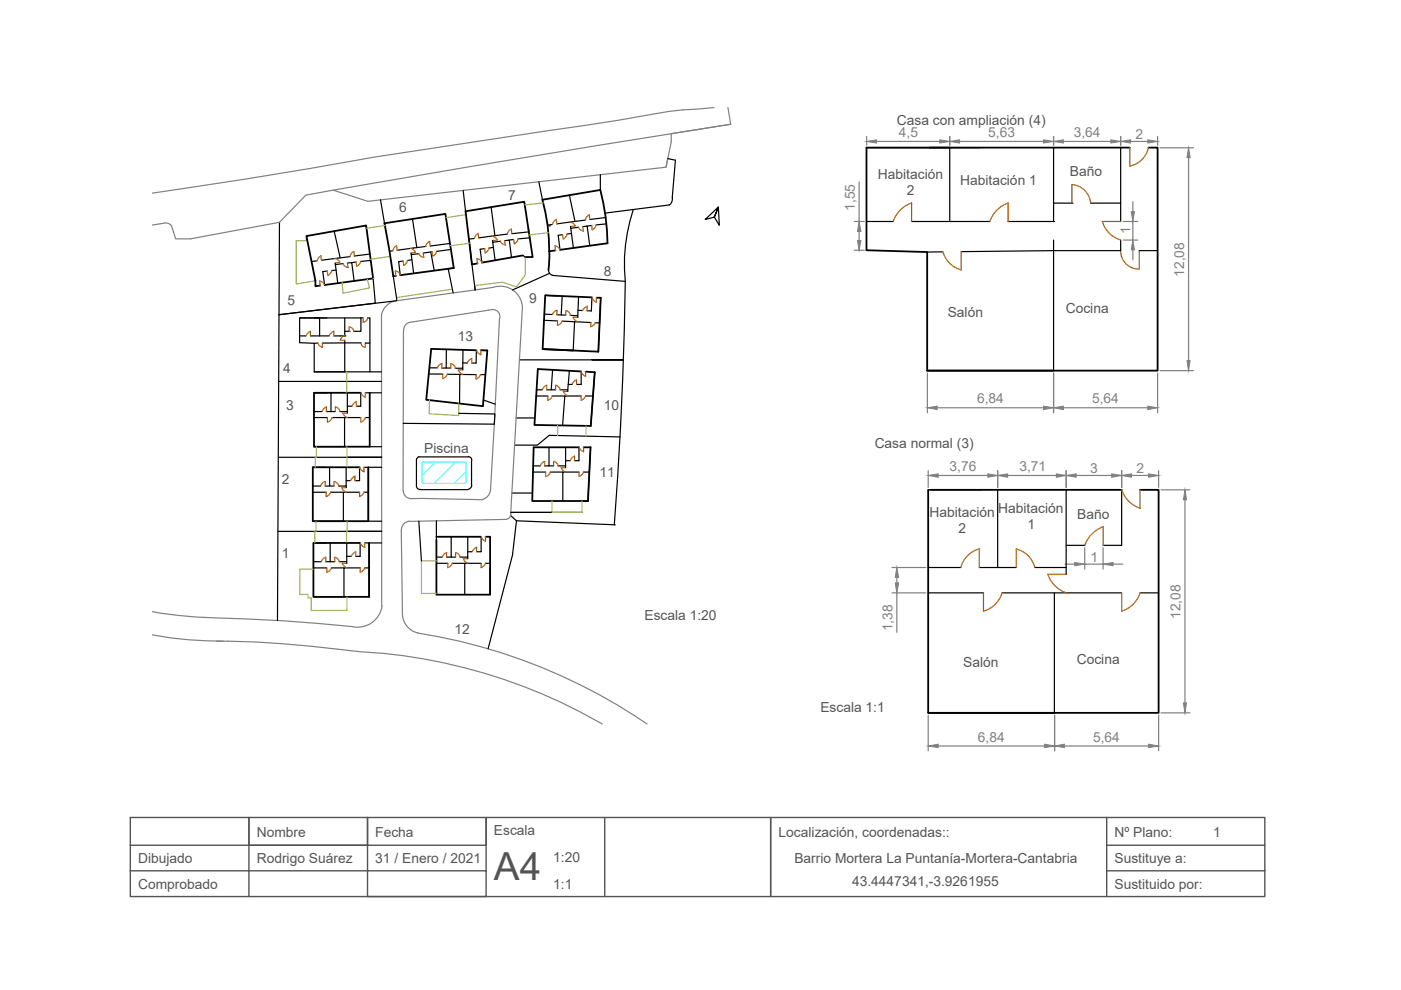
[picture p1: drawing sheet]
<svg xmlns="http://www.w3.org/2000/svg" width="297mm" height="210mm" viewBox="0 0 297 210" stroke-linecap="round" stroke-linejoin="round" font-family="sans-serif">
<g fill="none" stroke="#545454" stroke-width=".3">
<path d="M27.6 173.3h25.2v5.9h-25.2zM27.6 179.2v5.4M52.8 173.3h25.1v5.9h-25.1zM52.8 179.2h25.1v5.4h-25.1zM77.9 173.3h25.2v5.9h-25.2zM128.2 173.3v16.8M163.4 173.3h71.2v16.8h-71.2zM234.6 173.3h33.6v11.3M234.6 179.2h33.6M27.6 184.6h25.2v5.5h-25.2zM77.9 184.6h25.2v5.5h-25.2zM103.1 184.6v-11.3h60.3v16.8h-110.6"/>
<path d="M234.6 184.6h33.6M268.2 184.6v5.5h-33.6"/>
</g>
<!-- layer: Cotas -->
<g fill="none" stroke="#808080" stroke-width=".25">
<path d="M182.1 38.6v8.4M183.8 28.9v1.9M185.8 30h13.4M201.4 28.9v1.9M203.4 30h17.9M223.4 28.9v1.9M225.5 30h10M237.6 28.9v1.9M239.7 30h3.7M245.4 28.9v1.9M245.9 31.3h7.2M252 33.4v43.1"/>
<path d="M181.1 47h2.1M181.1 53.1h2.1M182.1 49.1v1.9M238.2 47h3M238.2 50.9h3M240.2 42.8v2.1M240.2 47v3.9M240.2 53v2.1M196.6 79.1v8.4M223.4 79.1v8.4M245.4 79.1v8.4M245.9 78.6h7.2"/>
<path d="M196.8 99.8v3.5M198.7 86.5h22.6M211.5 99.8v3.5M225.5 86.5h17.9M226 99.8v3.5M237.8 99.8v3.5M245.6 99.8v3.5M198.9 100.8h10.6M213.6 100.8h10.4M225.8 119.6h2.1M228.2 100.8h7.5M230 116.1v4.6"/>
<path d="M230 119.6h3.9M233.9 116.1v4.6M236 119.6h2.1M239.9 100.8h3.6M246.2 103.9h6.1M251.2 106v43M189.1 120.3h7.2M189.1 125.7h7.2M190.1 122.4v1.2M190.1 125.7v8.4M196.8 151.7v7.5M198.9 158.2h22.6"/>
<path d="M223.6 151.7v7.5M225.7 158.2h17.8M245.6 151.7v7.5M246.2 151.1h6.1"/>
</g>
<g fill="#808080" stroke="#808080" stroke-width=".21">
<path d="M252 31.3l.3 2.1h-.6z"/>
<path d="M251.7 76.5h.6l-.3 2.1z"/>
<path d="M196.6 86.5l2.1-.4v.7z"/>
<path d="M221.3 86.1l2.1 .4-2.1 .3z"/>
<path d="M223.4 86.5l2.1-.4v.7z"/>
<path d="M243.4 86.1l2 .4-2 .3z"/>
<path d="M183.8 30l2-.4v.7z"/>
<path d="M199.2 29.6l2.2 .4-2.2 .3z"/>
<path d="M201.4 30l2-.4v.7z"/>
<path d="M221.3 29.6l2.1 .4-2.1 .3z"/>
<path d="M223.4 30l2.1-.4v.7z"/>
<path d="M235.5 29.6l2.1 .4-2.1 .3z"/>
<path d="M239.8 44.9h.7l-.3 2.1z"/>
<path d="M240.2 50.9l.3 2.1h-.7z"/>
<path d="M237.6 30l2.1-.4v.7z"/>
<path d="M243.4 29.6l2 .4-2 .3z"/>
<path d="M196.8 100.8l2.1-.3v.7z"/>
<path d="M209.5 100.5l2 .3-2 .4z"/>
<path d="M211.5 100.8l2.1-.3v.7z"/>
<path d="M224 100.5l2 .3-2 .4z"/>
<path d="M226 100.8l2.2-.3v.7z"/>
<path d="M235.7 100.5l2.1 .3-2.1 .4z"/>
<path d="M237.8 100.8l2.1-.3v.7z"/>
<path d="M243.5 100.5l2.1 .3-2.1 .4z"/>
<path d="M250.9 149h.7l-.4 2.1z"/>
<path d="M251.2 103.9l.4 2.1h-.7z"/>
<path d="M243.5 157.8l2.1 .4-2.1 .3z"/>
<path d="M223.6 158.2l2.1-.4v.7z"/>
<path d="M221.5 157.8l2.1 .4-2.1 .3z"/>
<path d="M196.8 158.2l2.1-.4v.7z"/>
<path d="M227.9 119.3l2.1 .3-2.1 .3z"/>
<path d="M233.9 119.6l2.1-.3v.6z"/>
<path d="M190.1 120.3l.4 2.1h-.7z"/>
<path d="M189.8 123.6h.7l-.4 2.1z"/>
<path d="M181.8 51h.7l-.4 2.1z"/>
<path d="M182.1 47l.4 2.1h-.7z"/>
</g>
<!-- layer: Carreteras -->
<g fill="none" stroke="#808080" stroke-width=".25">
<path d="M141.6 33.6l-.4 1.8M151.4 22.8l-9.6 .8a516.1 516.1 0 0 1-26.1 4.2l-36.2 5.5a1237.8 1237.8 0 0 1-47.2 7.7M154.3 22.8l.6 3.5-28.1 4.5-56.2 9.5M154.9 26.3l-12.6 2v1.8l-1.1 5.3-63.2 7.3-7.4-2.4-5.8 1.1-5.5 5.7-18.9 3.5h-3.2l-.8-2.7M32.3 47.7l2.9-.4 .7 .2 .5 .4M80.9 66.6v61.9M84.1 63.7a3.9 3.9 0 0 0-3.2 2.9M85.5 70.2v33.9M104.5 65.6l-17.5 2.7a1.67 1.67 0 0 0-1.4 1.8M104.5 60.9l-20.4 2.9M104.5 65.6a1.46 1.46 0 0 1 1.4 1.9M104.6 60.9a4.7 4.7 0 0 1 6.2 4.8"/>
<path d="M105.9 67.5l-1.9 36.4a2.34 2.34 0 0 1-1.7 2M110.7 65.7l-2.4 43.5-.5 .7-.6 .2M85.1 112.3l.2 18.2M85.5 104a1.67 1.67 0 0 0 1.5 1.7M86.9 110.5a1.8 1.8 0 0 0-1.8 1.8M86.9 105.7l15.4 .3M107.2 110.1l-20.4 .4M32.3 129.7a85.8 85.8 0 0 0 13.1 1.3 366.4 366.4 0 0 1 29.3 1.9M32.3 134.6a73.1 73.1 0 0 0 15.1 1.3M45.9 135.9a240.3 240.3 0 0 1 30.5 2.3 114.6 114.6 0 0 1 51.3 15.3M81 128.5a5.2 5.2 0 0 1-6.2 4.4M85.3 130.4a4.2 4.2 0 0 0 3.3 3.8 119 119 0 0 1 48.6 19.3"/>
</g>
<!-- layer: Parcelas -->
<g fill="none" stroke="#000" stroke-width=".25">
<path d="M114.2 38.5l.8 3.8M127.3 37v3.3M141.6 33.6l1.6 .4-.6 8a1.67 1.67 0 0 1-.7 1.5l-13.6 1.7M183.7 31.3h24.1M223.4 31.3v11.8M59.3 47.1l-.5 84.4M79.1 59l.5 5.3-20.5 2.4 25-2.9M80.7 42.3l.8 5M83.4 58.6l.7 5.1M96.2 56.8l-1.2 .2 1.1 5.1M98.2 40.4l.5 4.4M98.7 45.5h.1"/>
<path d="M99.5 50.9l1.2 10.6-.1-.9M110.9 54.2l.5 .3M116.3 57.2a1.08 1.08 0 0 0 .9 1.2M116.4 47.9h.1M116.5 58l-7.8 3.5M117.1 58.4l15.5 1.3M134.3 44.4a36.7 36.7 0 0 0-1.7 15.3 839.8 839.8 0 0 1-2.4 51.6M223.4 47h.1M223.4 50.9v27.7M66.6 78.8h6.5M73.1 71.2h.1M73.1 67.4v2.8"/>
<path d="M76.5 67.4h-13v5.3l3.1 .1v6M77.9 67.4h.5v11.4h-11.8M78.4 78.8h2.5M84.1 63.8h.1M102 74.3h1.3M110.1 76.3h22.1h-6.7M115.6 62.6l2.7 .2M126.1 78.9l-.8 11.4M127.4 63.1l-.5 11.5M59 97h21.9h-7.5M59.1 80.9h21.8M66.3 99.1h2.7"/>
<path d="M66.6 83.3h2.7M66.6 94.7h6.5M77.2 99.1h.9v11.4h2.8M77.5 83.3h3.4M78.1 99.1h2.8M78.4 94.7h2.5M88.8 96.9h10.5M88.8 96.9l-.4 .2-.1 .4v5.5l.2 .6 .6 .2M91.5 84.9h.1M97.3 87.6l7.6 .2-.1 2.1-19.3-.1M99.3 96.8l.5 .3 .2 .6M100 97.7v5.2"/>
<path d="M102.4 86.1h.1M102.5 84.8l2.5 .9M109.4 88.6h4M125.2 94.8l-.5 11.4h-1.3M131.5 92.6l-15.1-.3-2.5 2.1h-4.8M58.9 112.7h22h-7.6M66.3 110.5h6.5M66.4 115.1h2.8M77.3 115.1h1v11.4M78.3 115.1h2.6M88.8 110.5l.6 8.4M89.1 103.8h10.1"/>
<path d="M92.5 110.4v4M100 102.8a.95 .95 0 0 1-.8 1M108.2 109.3l1.3 1.1-.8 7.3-5.2 19.9M108.3 108.6h15.1M108.5 104.5h4.3M109.5 110.4l20.7 .9M130.2 111.3h.1M196.8 103.9h11.2M66.4 126.5h6.5M103.9 120.4v5.7"/>
</g>
<!-- layer: Casas -->
<g fill="none" stroke="#000" stroke-width=".38">
<path d="M239.6 31.3h-55.9v21.8l12.9 .3v25.2M243.5 31.3h1.9v47.3h-48.8M84.9 58.3l11.3-1.5-1.8-11.4-12.9 1.9 1.9 11.3 .5-.1M110.9 54.2l-8.7 1.5M111.4 54.5h1.5l-1.7-11.7-12.5 2 1.4 11.3 1.1-.2M116.5 53.3l-.2 3.9M117.8 53.1l-1.4 .2M118.7 53l10.1-1.4a47.4 47.4 0 0 0-1.5-11.3l-12.3 2a39.8 39.8 0 0 1 1.4 11M68.8 60.4l10.3-1.4-1.5-11.2-12.6 2.3 1.9 9.4v1.2l1-.1M101 74.3l-9.6-.3-1 10.8 12 1.3 .9-11.8h-1.3M115 74l6.5 .3M115.6 62.6l-.6 11.4 11.9 .6 .5-11.5h-.9"/>
<path d="M115.7 62.6l9.8 .4M123.2 78.8l-9.2-.6-.7 11.9 12 .2 .8-11.4-2-.1M196.6 78.6h26.8M66.3 99.1v11.4h11.8v-11.4M66.4 99.1h9.8M66.6 83.3v11.4h11.8v-11.4M66.7 83.3h9.8M122.8 94.8h-9.7l-.3 11.4h11.9l.5-11.4h-1.5M66.4 115.1v11.4h11.9v-11.4M66.6 115.1h9.8M92.5 113.8h9.5M102.9 113.8h1v12.3h-11.4v-11.7"/>
<path d="M196.8 103.9v47.2h48.8v-47.2h-3.9M197.2 103.9h40.6M196.8 151.1h26.7"/>
</g>
<!-- layer: Habitaciones -->
<g fill="none" stroke="#000" stroke-width=".25">
<path d="M201.4 31.3v15.7M237.6 31.3v11.8h-6.4M67.2 55.3l-1 .1M69.4 57.5l-1 .1 .4 2.8M70.9 49l1.2 5.7M71.1 55.8v.3M71.3 57.2l-1 .2M72.7 55.9l-1.6 .2 .5 3.9M73.6 55.8l1-.1 .5 3.9M74.2 54.4l-6.1 .8M75.5 55.6l-.9 .1M78.4 53.9l-3.3 .4"/>
<path d="M78.6 55.2l-2.1 .2M83.3 53.2l-.7 .1M85.5 55.3l-1 .2 .4 2.8M87.2 53.7v.3M87.3 55.1l-.9 .1M87.4 46.4l1 6.1M88.8 53.8l-1.6 .2 .5 4M90.3 52.3l-6.1 .8M91.3 53.4l.8 4M91.6 53.4l-1.9 .3M95.4 51.6l-4.2 .6M95.6 52.9l-3.1 .4"/>
<path d="M100.6 50.6l-1.2 .1M102.8 52.7l-1 .1 .4 2.9M104.1 43.9l.8 6.1-3.4 .4M104.4 51l.1 .4M104.6 52.5l-.9 .1M106.1 51.2l-1.6 .2 .5 3.8M107 51l1-.1 .4 3.7M107.6 49.6l-2.7 .4M108.9 50.8l-.9 .1M112.1 49.2l-3.6 .3M112.3 50.4l-2.5 .2M117.1 47.6l-1 .1"/>
<path d="M119.3 49.8l-1 .1 .4 3.1M120.7 41.4l1.2 5.6M121 48v.4M121.2 49.5l-1 .1M122.6 48.2l-1.6 .2 .6 4.1M123.6 48.1l.9-.2 .5 4.2M124.1 46.7l-6 .8M125.5 47.8l-1 .1M128.4 46.1l-3.4 .4M128.6 47.5l-2.2 .2M183.7 47h5.6M193.3 47h16.5"/>
<path d="M199.9 53.4h-3.3M227.3 43.1h.1M227.3 43.1h-3.9v3.9h-9.7M237.6 43.1v3.9M237.6 50.9v2.2l-33.8 .3M241.5 53.1h3.9M63.5 67.4h4.3v3.8M63.5 71.2h1.4M65.8 71.2h4M67.4 72.7l-.8 .1M73.1 72.2v6.6M74 70.2h-.9v1h-2.3"/>
<path d="M74 70.2h.1M76.5 72.7h-8.1M77 67.4h-.5v2.8h-1.5M77.5 72.7h.9M91 79.3h2.9M91 78h1.7M93.7 78h.9M94.6 74.1v3.9h1M94.8 79.3l2.7 .1M98.1 76.9l1 .1M98.1 78.1v.3M98.2 74.2l-.1 3.9h-1.6"/>
<path d="M101 79.4h-3.5l-.1 6.1M101 74.3v2.7h-1M101.9 79.4h1M115.3 67.9l2.9 .1M115.4 66.6l1.7 .1M117.2 78.4l-.3 4.2h.9M118.1 66.7l.9 .1M119.2 68.1l2.6 .1M119.2 62.8l-.2 4h1M120.7 78.6l-.3 4h-1.7M122.5 66.9v.4M122.5 65.8h1"/>
<path d="M122.7 62.9l-.2 4h-1.6M123.2 78.8v2.7h-1M125.3 68.4l-3.5-.2-.3 6.1M125.5 63l-.1 2.9h-1M126.2 68.4l1 .1M66.6 88.5h2.8M66.6 87.3h1.7M69.2 87.3h1M69.9 99.1v4h.9M70.2 83.3v4h.9M70.4 88.5h2.7M73.4 99.1v4h-1.6"/>
<path d="M73.6 83.3v4h-1.6M73.6 86.1h1M73.6 87.3v.3M76.2 99.1v2.8h-.9M76.5 88.5h-3.4v6.2M76.5 83.3v2.8h-.9M77.5 88.5h.9M113.1 98.8h1.4M113.7 84h2.4M113.7 82.6h1.3M115.5 98.8h.9M115.9 82.6h1"/>
<path d="M116.4 94.8v4h1M117.1 84h2.6M119.9 94.8v4h-1.6M119.9 97.7h1M119.9 98.8v.4M120.4 82.6v.4M120.5 81.5h.8M122.8 94.8v2.9h-1M123.2 84h-3.5l-.4 6.2M124.1 84h1.6M66.3 104.4h2.9M66.3 103.1h1.7"/>
<path d="M66.4 119.1h1.7M68.9 103.1h1M69.1 119.1h.9M70 115.1v4h1M70.1 104.4h2.7M73.4 101.9h.9M73.4 103.1v.3M73.5 115.1v4h-1.6M73.5 118h1M73.5 119.1v.3M76.2 104.4h-3.4v6.1M76.4 115.1v2.9h-1"/>
<path d="M77.2 104.4h.9M92.5 119.4h2.4M92.5 118.1h1.3M94.7 118.1h1M95.7 113.8v4.3h.9M95.9 119.4h2.6M99.2 113.8v4.3h-1.7M99.2 117h.9M99.2 118.1v.4M102 119.4h-3.5v6.7M102 113.8v3.2h-1M102.9 119.4h1"/>
<path d="M113 100.1h2.7M116.7 100.1h2.6M122.8 100.1h-3.5v6.1M123.7 100.1h1.3M211.5 103.9v16.4h4M226 103.9v16.4h-6.6M226 115.6h4M237.8 103.9v11.7h-3.9M66.4 120.4h2.9M70.3 120.4h2.6M76.4 120.4h-3.5v6.1M77.3 120.4h1"/>
<path d="M196.8 125.7h11.7M196.8 120.3h6.9M207.6 120.3h3.9M212.5 125.7h11M226 120.3v1.5M237.8 125.7h-14.3v25.4M241.7 125.7h3.9"/>
</g>
<!-- layer: Terrazas y porches -->
<g fill="none" stroke="#a1b85c" stroke-width=".25">
<path d="M65 50.1v.9h-2.2v9.2l4.1-.7M77.9 59.2l.4 1.9-5.6 1.1-.2-2.3M79.1 59h.1M81.6 47.8l-3.9 .6M82.7 54.4l-4.1 .6M98.7 45.5l-4.1 .7M99.6 51.6l-4.1 .5M111.4 54.5v3.8l-1.9 2.5-2.9-1-6 .8M115.2 43l-3.9 .4M116.3 49.3l-4.1 .5M73.5 78.8v4.5M95.9 61.3l-11.8 1.8"/>
<path d="M66.9 97v2.1M67.1 94.7v2.3M73.6 94.7v4.4M91 84.8v2.9l6.3 .4v-2.6M118.2 90.2v2.1M124.2 90.3v2.2M66.7 112.7v2.4M67 110.5v2.2M73.5 112.7v2.4M73.6 110.5v2.2M92.5 118.9h-3.1v6.9h3.1M117 106.2v2.4h6.4v-2.4"/>
<path d="M66.4 120.7h-2.8v5.3h1.7v.8h.7v2.6h7.6v-2.9"/>
</g>
<!-- layer: Agua -->
<path d="M89.5 98.1v4.1l.4 .3h8.7l.3-.3-.1-4M89.9 97.9h8.6M89.9 97.9l-.4 .2M92.4 97.9l-2.9 2.9M96.7 97.9l-4.6 4.6M98.5 97.9l.3 .1 .1 .3M98.8 100l-2.5 2.5" fill="none" stroke="#0ff" stroke-width=".25"/>
<!-- layer: Puertas -->
<g fill="none" stroke="#b85c00" stroke-width=".25">
<path d="M239.6 31.3v3.9M243.5 31.3a5.1 5.1 0 0 1-3.9 3.9M68 54.2l.1 1M68 54.3l-.5 .4-.3 .6M69.4 57.5l.1 .9M70.4 57.3l-.3 .7-.6 .4M71 54.8a1.5 1.5 0 0 1 1.1 .8M72 55.6l-.9 .2M73.6 55.8l.2 .9a1.33 1.33 0 0 1-1.1-.8M75 53.3a1.42 1.42 0 0 0-.8 1.1M75 53.4l.1 .9M75.5 55.6l.1 .9"/>
<path d="M76.5 55.4a1.33 1.33 0 0 1-.8 1M83.8 57.5l.1 1M83.9 57.4a1.38 1.38 0 0 1 1 .9M84.1 52.1l-.5 .4-.3 .6M84.1 52.1l.1 1M86.4 55.2l-.3 .6-.5 .5-.1-1M87 52.7a1.5 1.5 0 0 1 1.1 .8M88.1 53.5l-.9 .2M89.7 53.7l.1 .9a1.33 1.33 0 0 1-1-.9M91.2 52.2l-.1-1a1.42 1.42 0 0 0-.8 1.1M91.6 53.4l.1 1M92.6 53.3a1.33 1.33 0 0 1-.9 1"/>
<path d="M101.1 54.8l.1 1.1M101.1 54.8a1.42 1.42 0 0 1 1.1 .9M101.4 49.5l.1 .9M101.4 49.5l-.5 .4-.3 .6M102.8 52.7l.1 1M103.7 52.6l-.3 .6-.5 .4M104.3 50a1.5 1.5 0 0 1 1.1 .9M105.4 50.9l-1 .1M106.1 51.1a1.33 1.33 0 0 0 1.1 .8M107 51l.1 1M108.5 49.5l-.1-.9a1.42 1.42 0 0 0-.8 1M109.8 50.6a1.33 1.33 0 0 1-.8 1.1l-.1-.9"/>
<path d="M117.9 46.5l.2 1M118 46.5l-.6 .4-.3 .7M118.7 52.9a1.38 1.38 0 0 0-1-.8l.1 1M119.3 49.8l.1 .9M120.3 49.6l-.3 .6-.6 .4M120.9 47.1a1.5 1.5 0 0 1 1.1 .8M121.9 47.9l-.9 .1M122.6 48.2a1.33 1.33 0 0 0 1.1 .8M123.6 48.1l.1 .9M125 46.5v-.9a1.42 1.42 0 0 0-.9 1M125.5 47.8v.9M126.4 47.7a1.33 1.33 0 0 1-.8 1"/>
<path d="M193.3 43.1v3.9M193.3 43a6.3 6.3 0 0 0-3.9 3.9M199.9 53.4a5.5 5.5 0 0 0 3.9 3.8M203.8 53.4v3.9M213.7 43.1v3.9M213.8 43a6.3 6.3 0 0 0-3.9 3.9M231.2 43a4.4 4.4 0 0 0-3.9-3.9v4M237.6 47h-3.9a5.7 5.7 0 0 0 3.9 3.9M237.6 53.1a3.8 3.8 0 0 0 3.9 3.9v-3.9M64.9 71.2l.4-.6 .6-.4-.1 1M67.4 72.7a1.33 1.33 0 0 0 1 1v-1M68.8 60.4a1.46 1.46 0 0 0-1-.8l.1 1"/>
<path d="M69.8 71.2l.4-.6 .6-.4v1M73.1 71.2a1.29 1.29 0 0 0-.9 .9l.9 .1M74 70.2l.1-.9a1.04 1.04 0 0 1 .9 .9M76.6 72.7l.2 .7 .7 .2M77.5 72.7v.9M78 67.4a1.25 1.25 0 0 1-1 1v-1M93.7 77.1v.9M93.7 77.1a1.33 1.33 0 0 0-1 .9M93.9 79.3l-.1 1M94.8 79.3a1.42 1.42 0 0 1-.9 1M95.6 77.1v.9M95.6 77.1a1.33 1.33 0 0 1 1 .9"/>
<path d="M98.1 78.4h-.9a1.5 1.5 0 0 0 .9 1M100 76v1M100.1 76l-.6 .4-.4 .5M101 74.2a1.29 1.29 0 0 0 1 1M101.9 79.4l-.4 .6-.6 .3 .1-.9M102 74.3l-.1 .9M118.1 65.8v.9M118.1 65.8a1.33 1.33 0 0 0-1 .9M118.2 68v1a1.42 1.42 0 0 0 1-.9M120 65.9v.9M120 65.8a1.33 1.33 0 0 1 .9 1M121.5 67.2l1 .1"/>
<path d="M121.5 67.2a1.5 1.5 0 0 0 .9 1M123.2 78.7a1.5 1.5 0 0 0 1 1.1M123.5 65.8l.4-.5 .6-.4-.1 1M124.1 78.8v1M125.3 68.4v.9M125.5 63.1a1.46 1.46 0 0 0 1 1M126.2 68.4l-.4 .5-.6 .4M126.5 63.1l-.1 1M69.2 86.3v1M69.3 86.3a1.33 1.33 0 0 0-1 .9M69.4 88.5v1M70.4 88.5a1.42 1.42 0 0 1-.9 1"/>
<path d="M71.1 86.3v1M71.1 86.2a1.33 1.33 0 0 1 1 1M72.7 87.6a1.5 1.5 0 0 0 1 .9M72.7 87.6h.9M75.6 85.2v.9M75.6 85.1l-.6 .4-.4 .6M76.2 99.1a1.5 1.5 0 0 0 1 .9M76.5 88.5v1M76.5 83.3a1.5 1.5 0 0 0 1 .9M77.2 99.1v.9M77.5 83.3v.9M77.5 88.5l-.4 .6-.6 .4"/>
<path d="M115.5 98.8v-.9a1.33 1.33 0 0 0-1 .9M115.9 81.7v.9M115.9 81.7a1.33 1.33 0 0 0-.9 .9M116.1 84v.9M117.1 83.9a1.42 1.42 0 0 1-1 1M117.4 97.8v1M117.4 97.8a1.33 1.33 0 0 1 1 1M117.8 81.7v.9M117.8 81.7a1.33 1.33 0 0 1 1 .9M119 99.1a1.5 1.5 0 0 0 .9 1M119 99.2h.9M119.4 83h1"/>
<path d="M119.4 83a1.5 1.5 0 0 0 1 .9M121.8 96.7v1M121.8 96.7l-.5 .4-.4 .5M122.2 80.6v.9M122.3 80.5l-.6 .4-.4 .6M122.8 94.8a1.5 1.5 0 0 0 .9 1M123.2 84v.9M123.7 94.8v1M124.2 83.9l-.4 .6-.6 .4M68.1 119.1a1.33 1.33 0 0 1 1-1v1M68.9 102.1v1M69 102.1a1.33 1.33 0 0 0-1 .9"/>
<path d="M69.2 104.4v.9M70.1 104.3a1.42 1.42 0 0 1-.9 1M70.8 102.1v1M70.9 102.1a1.33 1.33 0 0 1 .9 .9M72 119.1a1.33 1.33 0 0 0-1-1v1M72.4 103.4h1M72.4 103.4a1.5 1.5 0 0 0 1 .9M73.5 119.4h-.9a1.5 1.5 0 0 0 .9 1M75.3 101v.9M75.3 100.9l-.6 .4-.3 .6M75.4 117v1M75.4 117l-.5 .3-.4 .6"/>
<path d="M76.2 104.4v.9M76.4 115.1a1.5 1.5 0 0 0 .9 1v-1M77.2 104.3l-.4 .6-.6 .4M94.7 117.2v.9M94.7 117.2a1.33 1.33 0 0 0-.9 .9M95.9 119.4a1.42 1.42 0 0 1-1 1v-1M96.6 117.2v.9M96.6 117.1a1.33 1.33 0 0 1 1 1M99.2 118.5l-1-.1a1.5 1.5 0 0 0 1 1M101 116v1M101.1 116l-.6 .4-.4 .6M102 119.4v1"/>
<path d="M102 113.8a1.42 1.42 0 0 0 1 1l-.1-1M103 119.4l-.4 .6-.6 .3M115.7 100.1v.9M116.7 100.1a1.42 1.42 0 0 1-1 .9M122.8 100.1v.9M123.7 100.1l-.3 .5-.6 .4M207.6 116.4v3.9M207.6 116.4a5.6 5.6 0 0 0-3.9 3.9M233.9 111.7v3.9M233.9 111.7a6.4 6.4 0 0 0-3.9 3.9M237.8 103.9a6.2 6.2 0 0 0 4 3.9M241.7 103.9v3.9"/>
<path d="M69.3 120.4v.9M70.3 120.4a1.42 1.42 0 0 1-1 .9M77.3 120.4l-.3 .6-.6 .3v-.9M208.5 125.7v3.9M212.5 125.7a5.8 5.8 0 0 1-3.9 3.9M219.4 120.3a5.4 5.4 0 0 0-3.9-3.9v3.9M226 121.8l-3.8-.1a6.2 6.2 0 0 0 3.9 4M241.7 125.7a6.1 6.1 0 0 1-3.9 3.9v-3.9"/>
</g>
<path d="M149.5 46.5l2.8-2.6-.8 2.1 .8-2.1 .2 3.9-1-1.8z" fill="none" stroke="#000" stroke-width=".25"/>
<text font-size="8.2" fill="#545454" x="104.7" y="186.7">A4</text>
<g font-size="2.9" fill="#545454">
<text x="190.1" y="26.5">Casa con ampliación (4)</text>
<text x="186.1" y="37.9">Habitación</text>
<text x="192.3" y="41.4">2</text>
<text x="203.6" y="39.2">Habitación 1</text>
<text x="226.9" y="37.3">Baño</text>
<text x="84.7" y="45">6</text>
<text x="107.8" y="42.4">7</text>
<text x="128" y="58.5">8</text>
<text x="60.9" y="64.6">5</text>
<text x="112.2" y="64.2">9</text>
<text x="200.9" y="67.3">Salón</text>
<text x="226" y="66.3">Cocina</text>
<text x="97.1" y="72.3">13</text>
<text x="60.1" y="79.2">4</text>
<text x="60.7" y="86.8">3</text>
<text x="128" y="87">10</text>
<text x="89.9" y="95.9">Piscina</text>
<text x="185.4" y="95">Casa normal (3)</text>
<text x="127.1" y="101.1">11</text>
<text x="59.8" y="102.6">2</text>
<text x="197.1" y="109.6">Habitación</text>
<text x="203.2" y="113.1">2</text>
<text x="211.7" y="108.7">Habitación</text>
<text x="217.9" y="112.2">1</text>
<text x="228.4" y="110">Baño</text>
<text x="59.8" y="118.3">1</text>
<text x="136.6" y="131.5">Escala 1:20</text>
<text x="96.3" y="134.3">12</text>
<text x="204.2" y="141.3">Salón</text>
<text x="228.3" y="140.7">Cocina</text>
<text x="173.9" y="151">Escala 1:1</text>
<text x="54.4" y="177.5">Nombre</text>
<text x="79.6" y="177.5">Fecha</text>
<text x="104.7" y="177.1">Escala</text>
<text x="165.1" y="177.5">Localización, coordenadas::</text>
<text x="236.3" y="177.5">Nº Plano:</text>
<text x="257.2" y="177.5">1</text>
<text x="29.3" y="183">Dibujado</text>
<text x="54.4" y="183">Rodrigo Suárez</text>
<text x="79.6" y="183">31 / Enero / 2021</text>
<text x="117.3" y="182.8">1:20</text>
<text x="168.4" y="182.9">Barrio Mortera La Puntanía-Mortera-Cantabria</text>
<text x="236.3" y="183">Sustituye a:</text>
<text x="29.3" y="188.4">Comprobado</text>
<text x="117.3" y="188.4">1:1</text>
<text x="180.7" y="187.8">43.4447341,-3.9261955</text>
<text x="236.3" y="188.4">Sustituido por:</text>
</g>
<g font-size="2.9" fill="#808080">
<text x="190.6" y="29.1">4,5</text>
<text x="209.5" y="29.1">5,63</text>
<text x="227.7" y="29.1">3,64</text>
<text x="240.7" y="29.5">2</text>
<text x="181.2" y="44.7" transform="rotate(-90 181.2 44.7)">1,55</text>
<text x="239.7" y="49.6" transform="rotate(-90 239.7 49.6)">1</text>
<text x="251.1" y="58.7" transform="rotate(-90 251.1 58.7)">12,08</text>
<text x="207.2" y="85.5">6,84</text>
<text x="231.5" y="85.5">5,64</text>
<text x="201.3" y="99.9">3,76</text>
<text x="216.1" y="99.9">3,71</text>
<text x="231.1" y="100.3">3</text>
<text x="240.9" y="100.3">2</text>
<text x="231.2" y="119.1">1</text>
<text x="250.3" y="131.2" transform="rotate(-90 250.3 131.2)">12,08</text>
<text x="189.2" y="133.9" transform="rotate(-90 189.2 133.9)">1,38</text>
<text x="207.3" y="157.2">6,84</text>
<text x="231.8" y="157.2">5,64</text>
</g>
</svg>
